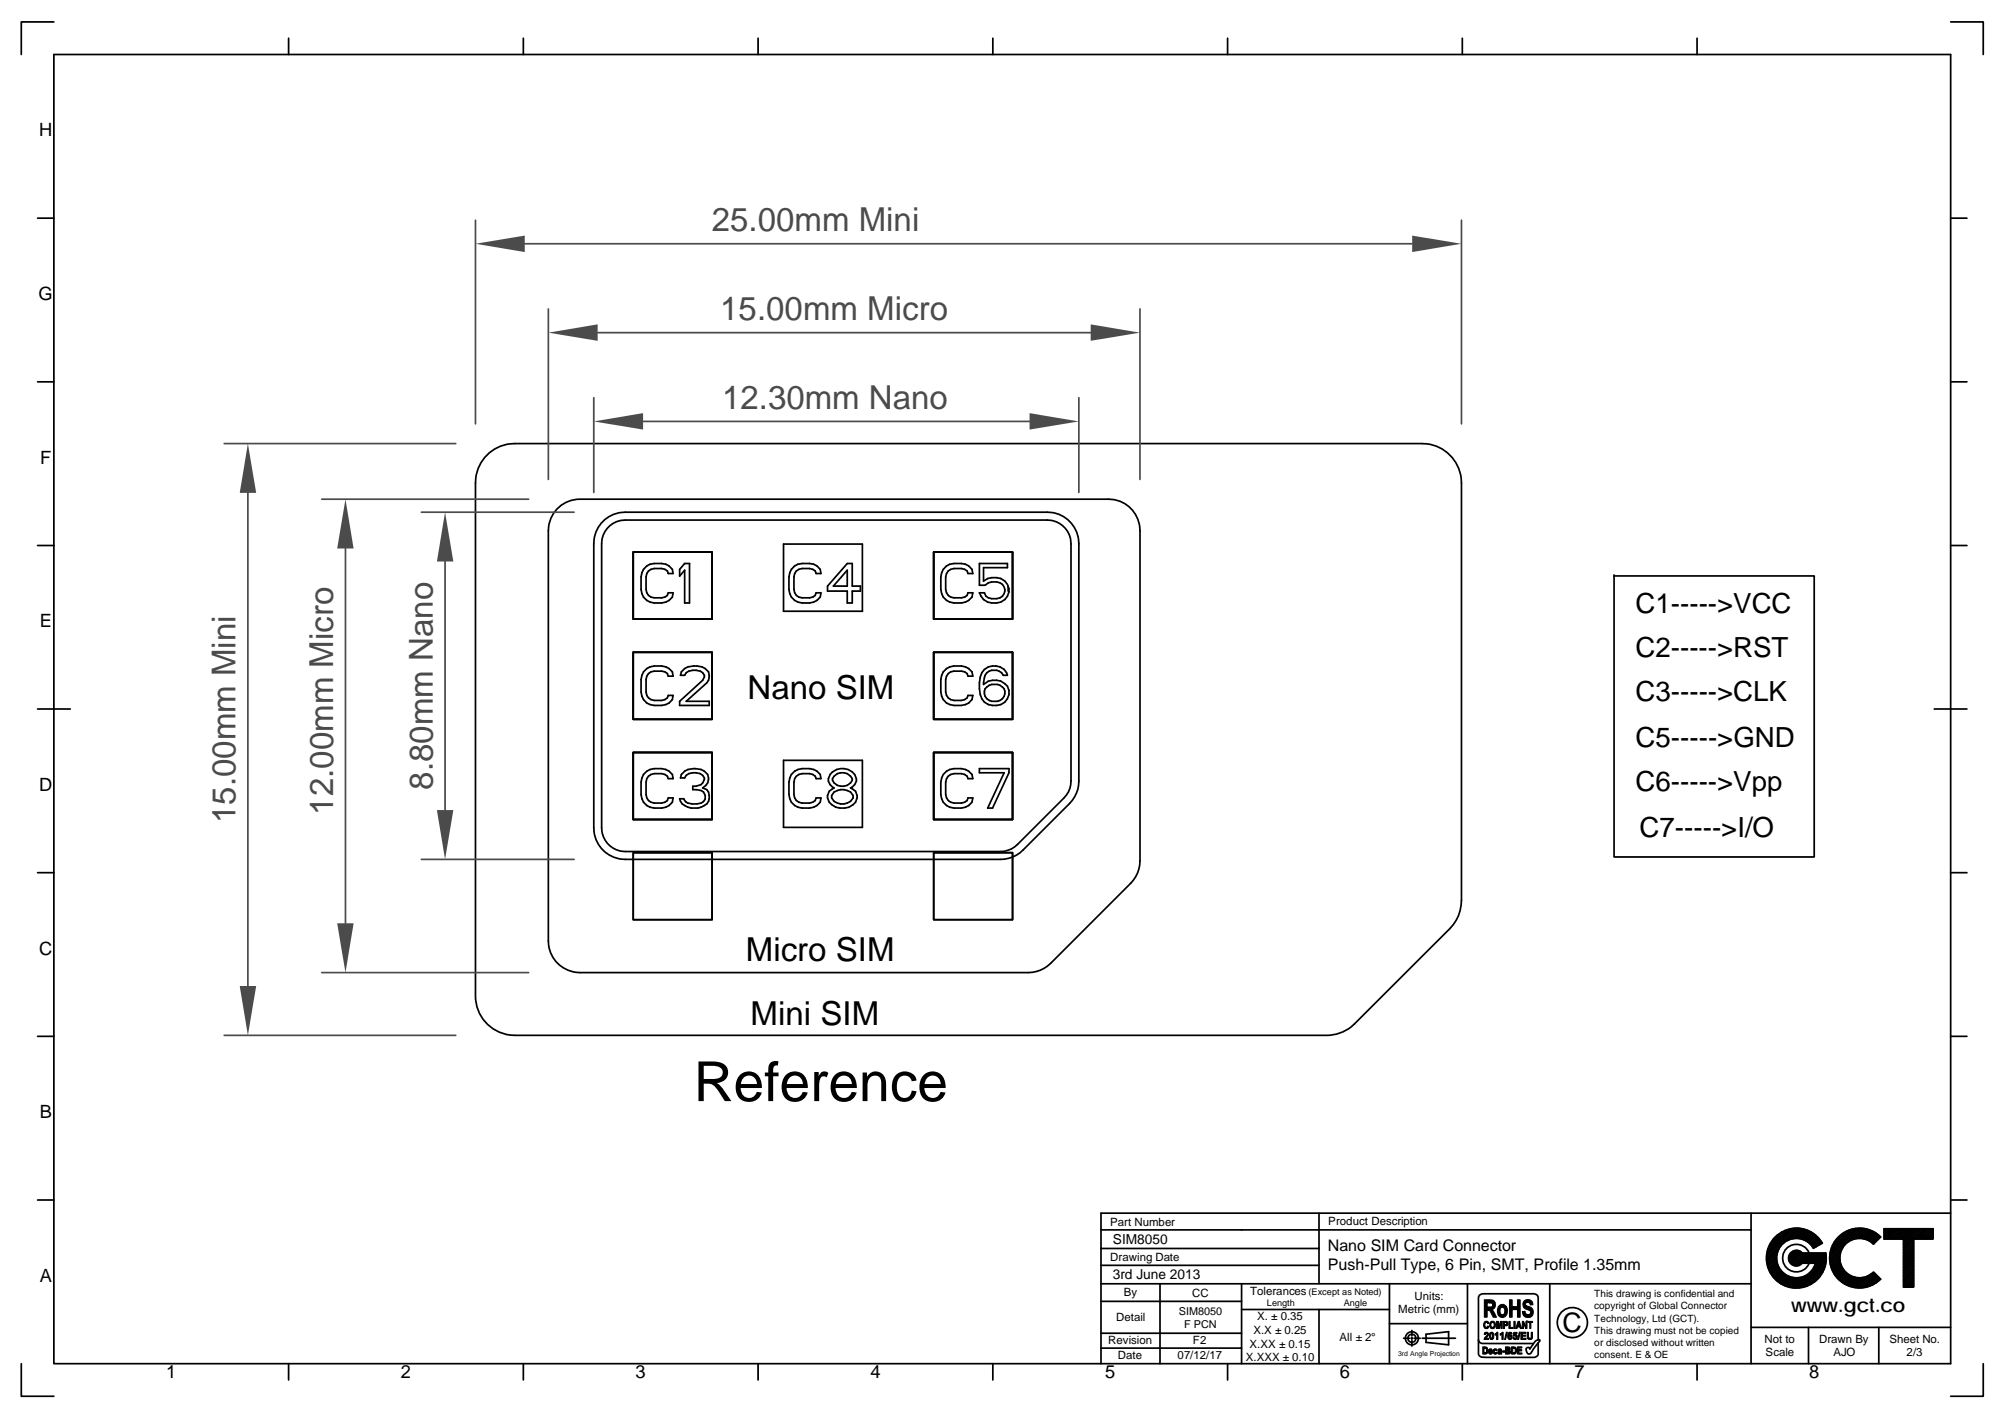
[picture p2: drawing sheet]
<svg xmlns="http://www.w3.org/2000/svg" width="297mm" height="210mm" viewBox="0 0 297 210" stroke-linecap="round" stroke-linejoin="round" font-family="sans-serif">
<g fill="none" stroke="#000" stroke-width=".25">
<path d="M72.5 67.1a5.8 5.8 0 0 1 3.8-1.4h134.4a5.8 5.8 0 0 1 5.8 5.8v61.9a5.9 5.9 0 0 1-1.7 4.1l-14.1 14.1a5.9 5.9 0 0 1-4.1 1.7h-120.3a5.8 5.8 0 0 1-5.9-5.8v-76a5.8 5.8 0 0 1 2.1-4.4zM82.6 75.3a4.7 4.7 0 0 1 3.3-1.4h78.3a4.7 4.7 0 0 1 4.7 4.7v48.9a4.7 4.7 0 0 1-1.4 3.3l-11.8 11.8a4.7 4.7 0 0 1-3.4 1.4h-66.4a4.7 4.7 0 0 1-4.7-4.7v-60.7a4.7 4.7 0 0 1 1.4-3.3zM89.3 77.2a4.7 4.7 0 0 1 3.3-1.4h62.6a4.7 4.7 0 0 1 4.6 4.7v35.2a4.7 4.7 0 0 1-1.3 3.3l-6.9 6.9a4.6 4.6 0 0 1-3.3 1.4h-55.7a4.7 4.7 0 0 1-4.6-4.7v-42.1a4.7 4.7 0 0 1 1.3-3.3zM89.9 78.3a3.5 3.5 0 0 1 2.7-1.3h62.6a3.5 3.5 0 0 1 3.5 3.5v35.2a3.4 3.4 0 0 1-1.1 2.5l-6.9 6.9a3.4 3.4 0 0 1-2.4 1h-55.7a3.5 3.5 0 0 1-3.5-3.5v-42.1a3.5 3.5 0 0 1 .8-2.2zM93.8 81.8h11.7v9.9h-11.7zM93.8 96.6h11.7v9.9h-11.7zM95.3 99.5a2.94 2.94 0 0 1 4.3 0l.1 .6h-.7l-.1-.4a2.53 2.53 0 0 0-2.8 0l-.3 .4-.1 .5v1.9a1.27 1.27 0 0 0 1.2 1.2h1.1l.5-.1 .4-.3 .1-.3h.7a1.62 1.62 0 0 1-1.7 1.5 2.44 2.44 0 0 1-2.9-1.4 5.1 5.1 0 0 1 .2-3.6zM95.8 83.8a3.6 3.6 0 0 1 3.3 0l.5 .5 .1 .6h-.7l-.1-.4a2.53 2.53 0 0 0-2.8 0l-.3 .4-.1 .5v1.9a1.23 1.23 0 0 0 1.2 1.2l1.6-.1 .4-.2 .1-.4h.7l-.1 .6a2.94 2.94 0 0 1-4.3 0 4.9 4.9 0 0 1 0-4.1zM100.9 99.5a2.34 2.34 0 0 1 2.4-.9 1.71 1.71 0 0 1 1.8 1.4l-.1 .7-.3 .4-3 2.8h3.4v.6h-4.4v-.6l3.4-3.2 .3-.4v-.3a1.5 1.5 0 0 0-1.8-.7l-.6 .1-.3 .2-.3 .4h-.6zM101.4 83.4h.8v5.9h-.8v-4.9l-.7 .9v-1zM116.1 80.6h11.7v9.9h-11.7zM117.7 83.8a3.6 3.6 0 0 1 3.3 0l.5 .5 .1 .6h-.7l-.1-.4a2.53 2.53 0 0 0-2.8 0l-.3 .4-.1 .5v1.9a1.23 1.23 0 0 0 1.2 1.2l1.6-.1 .4-.2 .1-.4h.7l-.1 .6a2.94 2.94 0 0 1-4.3 0 4.9 4.9 0 0 1 0-4.1z"/>
<path d="M125.5 83.4h.8v3.4h1.2v.7h-1.2v1.8h-.8v-1.8h-2.9v-.7zM125.5 84.4v2.4h-2zM138.3 96.6h11.7v9.9h-11.7zM138.3 81.8h11.7v9.9h-11.7zM139.7 99.5a2.92 2.92 0 0 1 4.3 0l.1 .6h-.7l-.1-.4a2.53 2.53 0 0 0-2.8 0l-.3 .4-.1 .5v1.9a1.31 1.31 0 0 0 1.2 1.2h1.1l.5-.1 .4-.3 .1-.3h.7a1.65 1.65 0 0 1-1.7 1.5 2.44 2.44 0 0 1-2.9-1.4 5.1 5.1 0 0 1 .2-3.6zM140.2 83.8a3.6 3.6 0 0 1 3.3 0l.5 .5 .1 .6h-.7l-.1-.4a2.53 2.53 0 0 0-2.8 0l-.3 .4-.1 .5v1.9a1.27 1.27 0 0 0 1.2 1.2l1.6-.1 .4-.2 .1-.4h.7a1.7 1.7 0 0 1-1.7 1.5 2.42 2.42 0 0 1-2.9-1.4 5.1 5.1 0 0 1 .2-3.6zM145.1 83.4h4.1v.7h-3.5v1.9a2.45 2.45 0 0 1 3.5 .5 1.87 1.87 0 0 1-1.5 2.8 2.18 2.18 0 0 1-2.6-1.5h.7a1.42 1.42 0 0 0 1.9 .9 1.24 1.24 0 0 0 1.2-1.3 1.24 1.24 0 0 0-1.2-1.2h-.8l-.5 .1-.5 .4h-.8zM145.8 99.1a2.2 2.2 0 0 1 3.3 .5l.1 .4h-.6a1.51 1.51 0 0 0-1.5-.8 1.51 1.51 0 0 0-1.3 1.2l-.1 1a2.46 2.46 0 0 1 3.5 .2 1.98 1.98 0 0 1-.1 2.1 1.98 1.98 0 0 1-2.1 .8 1.92 1.92 0 0 1-1.8-1.6 5.4 5.4 0 0 1 .3-3.3zM149.4 86.8v.7M93.8 111.4h11.7v10h-11.7zM95.8 114.2a3.1 3.1 0 0 1 3.8 .5l.1 .6h-.7l-.1-.4a2.17 2.17 0 0 0-3.1 .4l-.1 .5v1.9a1.27 1.27 0 0 0 1.2 1.2h1.1l.5-.1 .4-.3 .1-.3h.7l-.1 .6a2.94 2.94 0 0 1-4.3 0 4.9 4.9 0 0 1 0-4.1zM101.4 114.2a2.74 2.74 0 0 1 3.4 .5 1.51 1.51 0 0 1-.7 2 1.33 1.33 0 0 1 .9 2 2.59 2.59 0 0 1-4.2 0l-.1-.4h.6a1.16 1.16 0 0 0 1.2 .7 1.75 1.75 0 0 0 1.9-.5 1.03 1.03 0 0 0-.5-1.4l-1.3-.2v-.5a1.36 1.36 0 0 0 1.8-1 1.1 1.1 0 0 0-1.3-1 1.47 1.47 0 0 0-1.7 .8h-.6l.1-.5z"/>
<path d="M116.1 112.6h11.7v9.9h-11.7zM117.7 114.2a3.1 3.1 0 0 1 3.8 .5l.1 .6h-.7l-.1-.4a2.17 2.17 0 0 0-3.1 .4l-.1 .5v1.9a1.27 1.27 0 0 0 1.2 1.2h1.1l.5-.1 .4-.3 .1-.3h.7l-.1 .6a2.94 2.94 0 0 1-4.3 0 4.9 4.9 0 0 1 0-4.1zM123.3 114.3a2.25 2.25 0 0 1 3.6 1 1.4 1.4 0 0 1-.9 1.4 1.39 1.39 0 0 1 1 1.1 1.39 1.39 0 0 1-.6 1.4 2.59 2.59 0 0 1-3.5-.4 1.36 1.36 0 0 1 .7-2.1 1.32 1.32 0 0 1-.9-1.1 1.32 1.32 0 0 1 .6-1.3zM123.6 117.3a1.97 1.97 0 0 1 2.8 .5 1.3 1.3 0 0 1-1.4 1.2 1.79 1.79 0 0 1-1.8-.8v-.4zM123.6 114.9a1.67 1.67 0 0 1 2.7 .4 1.51 1.51 0 0 1-2.2 1l-.5-.4-.3-.3v-.3zM138.3 111.4h11.7v10h-11.7zM139.7 114.7a2.92 2.92 0 0 1 4.3 0l.1 .6h-.7l-.1-.4a2.17 2.17 0 0 0-3.1 .4l-.1 .5v1.9a1.31 1.31 0 0 0 1.2 1.2h1.1l.5-.1 .4-.3 .1-.3h.7a1.7 1.7 0 0 1-1.7 1.5 2.42 2.42 0 0 1-2.9-1.4 5.1 5.1 0 0 1 .2-3.6zM145.1 113.8h4.4v.6l-2.5 5.3h-.7l2.5-5.3h-3.7zM145.9 102a1.67 1.67 0 0 1 3 .3 1.31 1.31 0 0 1-1.1 1.6 1.51 1.51 0 0 1-2-1.2zM93.8 126.3h11.7v9.9h-11.7zM138.3 126.3h11.7v9.9h-11.7z"/>
</g>
<path d="M33.2 65.7h34.3M36.7 73v73M33.2 153.3h34.3" fill="none" stroke="#4b4b4b" stroke-width=".25"/>
<g fill="#4b4b4b">
<path d="M35.5 146h2.5l-1.3 7.3z"/>
<path d="M36.7 65.7l1.3 7.3h-2.5z"/>
</g>
<path d="M70.4 32.6v30.2M77.7 36.1h131.5M216.5 32.6v30.2" fill="none" stroke="#4b4b4b" stroke-width=".25"/>
<g fill="#4b4b4b">
<path d="M70.4 36.1l7.3-1.2v2.4z"/>
<path d="M209.2 34.9l7.3 1.2-7.3 1.2z"/>
</g>
<path d="M47.7 73.9h30.6M51.2 81.2v55.5M47.7 144h30.6" fill="none" stroke="#4b4b4b" stroke-width=".25"/>
<g fill="#4b4b4b">
<path d="M50 136.7h2.4l-1.2 7.3z"/>
<path d="M51.2 73.9l1.2 7.3h-2.4z"/>
</g>
<path d="M81.2 45.7v25.3M88.5 49.3h73.1M168.9 45.7v25.3" fill="none" stroke="#4b4b4b" stroke-width=".25"/>
<g fill="#4b4b4b">
<path d="M81.2 49.3l7.3-1.3v2.5z"/>
<path d="M161.6 48l7.3 1.3-7.3 1.2z"/>
</g>
<path d="M62.4 75.8h22.6M65.9 83.1v36.9M62.4 127.3h22.6" fill="none" stroke="#4b4b4b" stroke-width=".25"/>
<g fill="#4b4b4b">
<path d="M65.9 75.8l1.3 7.3h-2.5z"/>
<path d="M64.7 120h2.5l-1.3 7.3z"/>
</g>
<path d="M88 58.9v14M159.8 58.9v14M95.3 62.4h57.2" fill="none" stroke="#4b4b4b" stroke-width=".25"/>
<g fill="#4b4b4b">
<path d="M88 62.4l7.3-1.2v2.4z"/>
<path d="M152.5 61.2l7.3 1.2-7.3 1.2z"/>
</g>
<g fill="none" stroke="#000" stroke-width=".25">
<path d="M8 3.2h-4.8v4.9M8 8.1h281v193.8h-281zM42.8 5.7v2.4M77.5 5.7v2.4M112.3 5.7v2.4M147.1 5.7v2.4M181.9 5.7v2.4M216.6 5.7v2.4M251.4 5.7v2.4M289 3.2h4.8v4.9M5.6 32.3h2.4M289 32.3h2.4"/>
<path d="M5.6 56.5h2.4M289 56.5h2.4M5.6 80.8h2.4M239.1 85.3h29.7v41.6h-29.7zM239.1 85.3h.1M289 80.8h2.4M5.6 105h4.8M286.6 105h4.8M5.6 129.2h2.4M289 129.2h2.4M5.6 153.5h2.4M289 153.5h2.4"/>
<path d="M5.6 177.7h2.4M195.4 179.6v10.5M259.4 179.6v22.3M289 179.6h-125.9v22.3M289 177.7h2.4M163.1 182.1h96.3M163.1 190.1h96.3M163.1 192.7h20.8M163.1 197.4h20.8M163.1 187.4h32.3M163.1 184.9h32.3M163.1 199.6h20.8"/>
<path d="M171.9 190.1v11.8M183.9 190.1v11.8M183.9 193.9h21.9M195.4 193.9v8M205.8 196h11.6M205.8 190.1v11.8M207.9 198.2h.9M209 198.2h.3M209.2 197v.8M209.2 198v.3M209.2 198.5v.8M209.5 198.2h.9"/>
<path d="M210.7 198.2h4.9M211.3 197.6l3.3-.4v1.9l-3.3-.3zM217.4 190.1v11.8M219 198.4a.69 .69 0 0 0 1 .6h7.2M226.1 199.7l.4-.2 .2 .3 .1-.3a1.9 1.9 0 0 1 1.1-1.1h.1l.1 .2-1.2 1.6a.38 .38 0 0 1-.6 .2l-.2-.4zM227.9 198.4v-5.2a1.98 1.98 0 0 0-.3-1.5 6 6 0 0 0-2.3-.1h-4.6a1.77 1.77 0 0 0-1.6 .3l-.1 8.5a.68 .68 0 0 0 .9 .6h7.5l.3-.1 .2-.3v-1.8M229.6 190.1v11.8M259.4 196.6h29.6M263.2 186.4l-1.3 1.3M263.2 186.2l-1.3 1.3M263.2 186.6l-1.2 1.2M263.2 185.9l-1.4 1.4"/>
<path d="M263.2 186.8l-1.2 1.2M263.3 185.6l-1.5 1.5M263.3 187l-1.2 1.2M263.3 187.2l-1.1 1.1M263.4 185.3l-1.7 1.7M263.4 182.8l-.7 .8M263.4 187.3l-1.1 1.2M263.5 187.5l-1.2 1.1M263.5 187.6l-1.1 1.2M263.6 184.9l-1.9 1.8M263.6 187.8l-1.1 1.1M263.7 187.9l-1.1 1.1"/>
<path d="M263.8 188.1l-1.1 1M263.9 188.2l-1.1 1.1M264 188.3l-1.1 1.1M264 182.4l-1.8 1.8M264.1 188.4l-1 1.1M264.2 188.5l-1 1.1M264.4 188.6l-1.1 1.1M264.5 182.2l-2.5 2.4M264.5 188.7l-1.1 1.1M264.6 188.8l-1.1 1.1M264.8 188.9l-1.1 1.1M264.8 182.1l-2.9 2.9"/>
<path d="M264.9 189l-1.1 1.1M265.1 189l-1.2 1.2M265.1 182l-3.3 3.3M265.3 189.1l-1.2 1.1M265.4 181.9l-3.6 3.7M265.4 189.1l-1.2 1.2M265.6 189.2l-1.2 1.2M265.7 181.9l-4 4M265.7 185.2l-.7 .7M265.8 189.2l-1.2 1.2M265.9 181.9l-4.2 4.2M266 189.2l-1.3 1.3"/>
<path d="M266 185.2l-1 1M266.1 181.9l-4.4 4.4M266.3 189.2l-1.4 1.4M266.3 185.2l-1.3 1.2M266.4 181.9l-4.7 4.6M266.4 185.2l-1.4 1.4M266.5 189.2l-1.4 1.4M266.6 181.9l-1.9 1.8M266.6 185.3l-1.5 1.5M266.8 185.3l-1.6 1.6M266.8 189.2l-1.5 1.5M266.8 181.9l-1.6 1.6"/>
<path d="M266.9 185.4l-1.6 1.7M267 182l-1.5 1.5M267 185.5l-1.6 1.7M267.1 189.1l-1.6 1.6M267.2 182l-1.5 1.4M267.2 185.6l-1.7 1.7M267.3 182l-1.3 1.4M267.4 185.6l-1.8 1.8M267.5 188.9l-1.8 1.8M267.5 182.1l-1.3 1.3M267.7 182.1l-1.3 1.3M267.7 185.6l-1.9 1.8"/>
<path d="M267.8 182.2l-1.2 1.2M267.9 185.6l-1.9 1.9M267.9 196.6v5.3M268 182.3l-1.2 1.2M268 185.6a2.04 2.04 0 0 0-3.1-.9 2.04 2.04 0 0 0 0 3.2 2.04 2.04 0 0 0 3.1-.8M268.1 185.6l-1.9 1.9M268.1 182.4l-1.1 1.1M268.3 182.4l-1.1 1.2M268.4 185.6l-1.9 1.8M268.4 182.5l-1.1 1.1M268.6 185.6l-1.5 1.5M268.6 182.6l-1.1 1.1"/>
<path d="M268.7 184.8l1.3-.7a4.4 4.4 0 0 0-7.4-.5 4.4 4.4 0 0 0 2.4 6.9 4.4 4.4 0 0 0 5.5-4.9h-3.5a1.15 1.15 0 0 0-1.7-.1 1.15 1.15 0 0 0 0 1.6 1.15 1.15 0 0 0 1.7 0h2a2.93 2.93 0 0 1-4.3 1.8 2.93 2.93 0 0 1-.6-4.6 2.93 2.93 0 0 1 4.6 .6M268.7 182.7l-1.1 1.1M268.8 185.6l-1.5 1.5M268.8 182.8l-1 1.1M269 182.9l-1.1 1.1M269 185.6l-1.5 1.5M269.1 183l-1.1 1.1M269.2 183.1l-1.1 1.1M269.2 185.6l-1.5 1.5M269.3 183.2l-1.1 1.1M269.4 183.3l-1 1.1M269.5 185.6l-1.5 1.5"/>
<path d="M269.5 183.5l-1 1M269.6 183.6l-1.1 1.1M269.7 189l-.9 .9M269.7 185.6l-1.5 1.5M269.7 183.7l-1.1 1.1M269.8 183.8l-.8 .8M269.9 184l-.3 .3M269.9 185.6l-1.5 1.5M270.1 188.3l-1.9 1.9M270.2 185.6l-1.6 1.5M270.3 187.9l-2.5 2.5M270.4 185.6l-1.5 1.5"/>
<path d="M270.4 187.6l-3 2.9M270.4 187.3l-3.3 3.3M270.5 185.6l-1.6 1.7M270.5 187l-3.7 3.7M270.5 185.9l-1.8 1.7M270.5 186.7l-3.9 4M270.6 186.3l-4.5 4.4M270.6 186l-4.7 4.7M270.6 186.5l-4.3 4.2M272.2 183.3a4.4 4.4 0 0 1 6.4-.1l-1 1a2.92 2.92 0 0 0-4.2 0 2.92 2.92 0 0 0 0 4.2 2.92 2.92 0 0 0 4.2 0l1 1a4.4 4.4 0 0 1-6.2 .1 4.4 4.4 0 0 1-.2-6.2zM272.6 186.1l-1.4 1.3M272.6 186.3l-1.3 1.3"/>
<path d="M272.6 186.5l-1.3 1.3M272.6 186.7l-1.2 1.2M272.6 185.8l-1.4 1.4M272.6 186.9l-1.2 1.2M272.7 185.5l-1.6 1.6M272.7 187.1l-1.2 1.1M272.7 187.3l-1.1 1.1M272.8 185.2l-1.7 1.7M272.8 187.4l-1.1 1.1M272.9 187.6l-1.1 1.1M272.9 187.7l-1.1 1.1M273 187.9l-1.1 1"/>
<path d="M273 184.7l-1.9 2M273.1 188l-1 1.1M273.2 182.5l-1.5 1.5M273.2 188.1l-1.1 1.1M273.3 188.3l-1.1 1M273.4 188.4l-1 1M273.5 188.5l-1 1M273.6 182.3l-2.1 2.2M273.7 188.6l-1.1 1M273.8 188.7l-1.1 1M273.9 188.8l-1 1.1M274 182.1l-2.7 2.7"/>
<path d="M274.1 188.9l-1.1 1M274.2 188.9l-1.1 1.1M274.4 182l-3.2 3.2M274.4 189l-1.1 1.1M274.6 189.1l-1.2 1.1M274.6 182l-3.5 3.5M274.7 189.1l-1.1 1.2M274.9 189.2l-1.2 1.1M274.9 181.9l-3.8 3.8M275.1 189.2l-1.2 1.2M275.2 181.9l-4.1 4.1M275.3 189.2l-1.3 1.3"/>
<path d="M275.4 181.9l-4.3 4.3M275.5 189.2l-1.3 1.3M275.6 181.9l-4.5 4.5M275.8 189.2l-1.4 1.4M275.8 181.9l-1.9 2M276 189.2l-1.4 1.4M276.1 181.9l-1.7 1.7M276.2 181.9l-1.5 1.6M276.3 189.1l-1.5 1.6M276.4 182l-1.4 1.4M276.6 182l-1.3 1.4M276.7 189l-1.7 1.7"/>
<path d="M276.8 182.1l-1.3 1.3M277 182.1l-1.3 1.3M277.1 182.2l-1.2 1.2M277.2 188.7l-2 2M277.3 182.3l-1.2 1.1M277.4 182.3l-1.1 1.2M277.6 182.4l-1.1 1.1M277.6 188.5l-2.2 2.2M277.7 182.5l-1.1 1.1M277.7 188.6l-2.1 2.1M277.9 188.7l-2.1 2M277.9 182.6l-1.1 1.1"/>
<path d="M278 188.8l-1.9 1.9M278 182.7l-1.1 1.1M278.1 188.9l-1.7 1.7M278.1 182.8l-1 1M278.2 189l-1.6 1.6M278.3 182.9l-1.1 1M278.3 189.1l-1.3 1.4M278.3 196.6v5.3M278.4 183l-1.1 1M278.4 189.2l-1 1.1M278.5 183.1l-1 1M278.5 189.4l-.6 .6"/>
<path d="M279.1 182h7.3v1.5h-2.9v7.1h-1.5v-7.1h-2.9zM279.2 182h-.1M279.4 182l-.3 .2M279.6 182l-.5 .4M279.8 182l-.7 .7M280.1 182l-1 .9M280.3 182l-1.2 1.1M280.5 182l-1.4 1.4M280.7 182l-1.5 1.5M281 182l-1.5 1.5M281.2 182l-1.5 1.5M281.4 182l-1.5 1.5"/>
<path d="M281.6 182l-1.5 1.5M281.9 182l-1.5 1.5M282.1 182l-1.5 1.5M282.3 182l-1.5 1.5M282.6 182l-1.6 1.5M282.8 182l-1.5 1.5M283 182l-1.5 1.5M283.2 182l-1.5 1.5M283.4 182l-1.5 1.5M283.5 190.5l-.1 .1M283.5 183.5l-1.5 1.5M283.5 183.7l-1.5 1.5"/>
<path d="M283.5 190.3l-.3 .3M283.5 190l-.5 .6M283.5 189.8l-.8 .8M283.5 189.6l-1 1M283.5 189.1l-1.5 1.5M283.5 189.4l-1.2 1.2M283.5 183.9l-1.5 1.5M283.5 184.2l-1.5 1.5M283.5 184.4l-1.5 1.5M283.5 184.6l-1.5 1.5M283.5 184.8l-1.5 1.5M283.5 185.1l-1.5 1.5"/>
<path d="M283.5 185.3l-1.5 1.5M283.5 185.5l-1.5 1.5M283.5 185.7l-1.5 1.5M283.5 186l-1.5 1.5M283.5 186.2l-1.5 1.5M283.5 186.4l-1.5 1.5M283.5 186.7l-1.5 1.5M283.5 186.9l-1.5 1.5M283.5 187.1l-1.5 1.5M283.5 187.3l-1.5 1.5M283.5 187.5l-1.5 1.5M283.5 187.8l-1.5 1.5"/>
<path d="M283.5 188l-1.5 1.5M283.5 188.2l-1.5 1.5M283.5 188.5l-1.5 1.5M283.5 188.7l-1.5 1.5M283.5 188.9l-1.5 1.5M283.7 182l-1.7 1.6M283.9 182l-1.9 1.9M284.1 182l-2.1 2.1M284.4 182l-2.4 2.3M284.6 182l-2.6 2.5M284.8 182l-2.8 2.8M285 182l-1.5 1.5"/>
<path d="M285.3 182l-1.6 1.5M285.5 182l-1.5 1.5M285.7 182l-1.5 1.5M285.9 182l-1.5 1.5M286.2 182l-1.6 1.5M286.4 182.4l-1.1 1.1M286.4 182.2l-1.3 1.3M286.4 182.9l-.6 .6M286.4 183.3l-.2 .2M286.4 182l-1.5 1.5M286.4 183.1l-.4 .4M286.4 182.6l-.8 .9"/>
<path d="M3.2 201.9v4.9h4.8M42.8 201.9v2.5M77.5 201.9v2.5M112.3 201.9v2.5M147.1 201.9v2.5M181.9 201.9v2.5M216.6 201.9v2.5M251.4 201.9v2.5M293.8 201.9v4.9h-4.8"/>
<circle cx="209.2" cy="198.2" r=".6"/>
<circle cx="209.2" cy="198.2" r=".97"/>
<circle cx="232.9" cy="195.9" r="2.23"/>
</g>
<g fill="#000" stroke="#000" stroke-width=".15">
<path d="M219.9 197.4h.3l-.1 .2h-.2z" fill-rule="evenodd"/>
<path d="M219.7 199.4l.5 .1 .1 .1h-.4v.7l.4 .1-.1 .1h-.5z" fill-rule="evenodd"/>
<path d="M220 195.7h.3l.2 .1-.4 .1-.1 .2 .1 .4 .4 .1-.2 .2-.3-.1-.2-.3v-.4z" fill-rule="evenodd"/>
<path d="M220 197.4a.35 .35 0 0 1 .5 0 .35 .35 0 0 1-.1 .5l-.2 .3h.3v.2h-.6l.1-.4a.44 .44 0 0 0 .3-.6h-.4z" fill-rule="evenodd"/>
<path d="M219.9 199.6h.4l.1 .1-.1 .7-.4-.1h.2a.43 .43 0 0 0 0-.6z" fill-rule="evenodd"/>
<path d="M220.2 196.6l.2-.3 .2 .1-.1 .2z" fill-rule="evenodd"/>
<path d="M220.2 195.8h.3l.1 .2h-.2z" fill-rule="evenodd"/>
<path d="M220.6 199.9h.2l-.1 .2h.4v.1h-.4l.1 .2h.3l-.1 .1h-.3l-.1-.1z" fill-rule="evenodd"/>
<path d="M219.9 192.5h.9a.65 .65 0 0 1 .7 .4h-1.2v.7h1.1l-.3 .4h-.8v1.1h-.4z" fill-rule="evenodd"/>
<path d="M220.7 195.9l.4-.1a.38 .38 0 0 0-.2 .4 .38 .38 0 0 0 .2 .4h.3l-.2 .2-.3-.1-.2-.4z" fill-rule="evenodd"/>
<path d="M220.6 199.8h.4l.1 .3h-.4h.2v-.1l-.3-.1z" fill-rule="evenodd"/>
<path d="M220.8 197.4l.3-.1 .1 .1-.3 .1v.6l.3 .1-.1 .2-.3-.1-.1-.2v-.5z" fill-rule="evenodd"/>
<path d="M220.4 194h.7l.6 1.1h-.5l-.5-1z" fill-rule="evenodd"/>
<path d="M220.8 195.8a.5 .5 0 0 1 .7 0 .5 .5 0 0 1 0 .7l-.1 .1h-.3l.2-.2v-.4l-.1-.1z" fill-rule="evenodd"/>
<path d="M221 197.4l.3 .1-.1 .7h-.2l.1-.2v-.4z" fill-rule="evenodd"/>
<path d="M221.3 199.9h.2l-.1 .1v.3l.4 .1-.1 .1h-.3l-.1-.1z" fill-rule="evenodd"/>
<path d="M220.6 192.9h.9v.1l-.1 .6h-1.1h.5a.34 .34 0 0 0 .3-.3 .34 .34 0 0 0-.2-.4z" fill-rule="evenodd"/>
<path d="M221.5 197.5l.2 .1-.2 .1z" fill-rule="evenodd"/>
<path d="M221.3 199.8l.3-.1 .2 .3-.5-.1z" fill-rule="evenodd"/>
<path d="M221.5 197.5l.3-.2h.1v1.1h-.2v-.8z" fill-rule="evenodd"/>
<path d="M221.7 195.7h.3l-.2 .2v.8h-.1z" fill-rule="evenodd"/>
<path d="M222 195.7l.1 .7-.1 .3-.2-.8z" fill-rule="evenodd"/>
<path d="M222 199.8l.3-.1 .1 .2h-.3v.1l-.2-.1z" fill-rule="evenodd"/>
<path d="M222.2 197.5l.3 .1-.3 .1z" fill-rule="evenodd"/>
<path d="M222.2 199.9h.2l.1 .5h-.3l.1-.2-.3-.1 .3-.1z" fill-rule="evenodd"/>
<path d="M222.3 195.7h.2l-.1 .2-.2 .8h-.2z" fill-rule="evenodd"/>
<path d="M222.5 195.7v1h-.1v-.8z" fill-rule="evenodd"/>
<path d="M222 193.4a.67 .67 0 0 1 1.2 .1l-.6 .1a.61 .61 0 0 0-.4 .5 .61 .61 0 0 0 .4 .6h-.6l-.2-.7z" fill-rule="evenodd"/>
<path d="M222.2 197.5l.3-.2h.2v1.1h-.2v-.8z" fill-rule="evenodd"/>
<path d="M223.2 197.3h.1l-.2 1.1h-.2z" fill-rule="evenodd"/>
<path d="M222.7 195.7h.5l.2 .1h-.5v.4h.5l-.2 .1h-.3v.4h-.2z" fill-rule="evenodd"/>
<path d="M222.6 193.6l.6-.1a1 1 0 0 1-.7 1.6l-.5-.4h.6a.63 .63 0 0 0 .3-.6 .63 .63 0 0 0-.3-.5z" fill-rule="evenodd"/>
<path d="M223 195.8h.4v.4h-.5l.3-.1-.1-.2z" fill-rule="evenodd"/>
<path d="M223 199.4l.6 .1 .1 .1h-.5v.3h.5h-.1l.1 .2h-.5v.2h.6l-.2 .2h-.6z" fill-rule="evenodd"/>
<path d="M223.3 199.6h.4v.3h-.5l.3-.1v-.2z" fill-rule="evenodd"/>
<path d="M223.5 195.7h.2v.9h.5v.1h-.7z" fill-rule="evenodd"/>
<path d="M223.6 197.7h.3h-.3z" fill-rule="evenodd"/>
<path d="M223.5 197.4l.3-.1 .2 .1-.4 .1v.2l.4 .1-.4 .1v.2l.1 .1h-.3v-.1v-.5z" fill-rule="evenodd"/>
<path d="M223.7 197.8h.3a.34 .34 0 0 1 0 .4 .34 .34 0 0 1-.5 .1l-.1-.1h.4v-.1z" fill-rule="evenodd"/>
<path d="M223.7 197.4h.3v.1z" fill-rule="evenodd"/>
<path d="M223.6 192.5h.4v1l.8 .4h-.8v1.2h-.4z" fill-rule="evenodd"/>
<path d="M223.9 199.4l.5 .1 .2 .1h-.5v.7l.5 .1-.1 .1h-.6z" fill-rule="evenodd"/>
<path d="M224.3 195.7h.2v1h-.2z" fill-rule="evenodd"/>
<path d="M224.1 198.1l.6 .1-.4 .2z" fill-rule="evenodd"/>
<path d="M224.4 197.7h.2z" fill-rule="evenodd"/>
<path d="M224.2 199.6h.4l.1 .6-.1 .2-.5-.1h.3l.1-.2v-.4z" fill-rule="evenodd"/>
<path d="M224.5 197.8h.2v.4h-.2l.1-.1v-.2z" fill-rule="evenodd"/>
<path d="M224.3 197.3h.4v.2h-.3v.2l.3 .1-.5 .1z" fill-rule="evenodd"/>
<path d="M225.1 197.3h.1l-.2 1.1h-.2z" fill-rule="evenodd"/>
<path d="M224.9 195.7h.2l-.2 .6 .3 .2h-.4l-.1 .2h-.1z" fill-rule="evenodd"/>
<path d="M225.1 195.7l.3 1h-.2v-.2l-.3-.2h.2l-.1-.4z" fill-rule="evenodd"/>
<path d="M224.8 192.5h.4v2.6h-.4v-1.2l-.8-.4h.8z" fill-rule="evenodd"/>
<path d="M224.8 199.4h.7v.2h-.5v.3h.4v.2h-.4v.2h.5v.2h-.7z" fill-rule="evenodd"/>
<path d="M225.5 195.7h.2v1h-.2z" fill-rule="evenodd"/>
<path d="M225.7 195.7l.4 .7v.3l-.4-.7z" fill-rule="evenodd"/>
<path d="M225.5 194.2h.4l.1 .3 .4 .2h-.7z" fill-rule="evenodd"/>
<path d="M225.3 197.3h.8v.1h-.6v.3h.5v.2h-.5v.3h.6v.2h-.8z" fill-rule="evenodd"/>
<path d="M226.1 195.7v1h.1v-1z" fill-rule="evenodd"/>
<path d="M225.7 192.8a.79 .79 0 0 1 1.3 .1h-.7a.28 .28 0 0 0-.3 .3 .28 .28 0 0 0 .3 .2 .83 .83 0 0 1 .8 1.2 .83 .83 0 0 1-1.4 .2v-.1h.7a.36 .36 0 0 0 .4-.4 .36 .36 0 0 0-.5-.3l-.3-.2a.77 .77 0 0 1-.3-1z" fill-rule="evenodd"/>
<path d="M226.3 197.3h.1l.1 .8 .2 .1h-.4z" fill-rule="evenodd"/>
<path d="M226.3 192.9h.7l.1 .3h-.4l-.2-.3z" fill-rule="evenodd"/>
<path d="M226.8 197.3h.2v.8a.42 .42 0 0 1-.6 .2l-.1-.1 .5-.1z" fill-rule="evenodd"/>
<path d="M226.4 195.7h.7v.1h-.3v.9h-.2v-.9h-.2z" fill-rule="evenodd"/>
<path d="M220.9 200.3l.2 .1h-.3z" fill-rule="evenodd"/>
<path d="M221.7 200.2l.1 .1v.1h-.3z" fill-rule="evenodd"/>
<path d="M221.9 200.4l.4 .1h-.2z" fill-rule="evenodd"/>
<path d="M221.9 200.2h.4h-.2v.2h.4v.1l-.6-.1z" fill-rule="evenodd"/>
<path d="M222.6 200h.3v.2h-.3z" fill-rule="evenodd"/>
<path d="M223.4 200.1h.3l.1 .2h-.6h.4l-.1-.2z" fill-rule="evenodd"/>
</g>
<text font-size="8.2" x="102.8" y="163.1">Reference</text>
<g font-size="4.9" fill="#4b4b4b">
<text x="105.5" y="34.3">25.00mm Mini</text>
<text x="106.7" y="47.4">15.00mm Micro</text>
<text x="107" y="60.6">12.30mm Nano</text>
<text x="64.1" y="116.9" transform="rotate(-90 64.1 116.9)">8.80mm Nano</text>
<text x="34.9" y="121.9" transform="rotate(-90 34.9 121.9)">15.00mm Mini</text>
<text x="49.4" y="120.6" transform="rotate(-90 49.4 120.6)">12.00mm Micro</text>
</g>
<g font-size="4.9">
<text x="110.7" y="103.6">Nano SIM</text>
<text x="110.5" y="142.4">Micro SIM</text>
<text x="111.2" y="151.9">Mini SIM</text>
</g>
<g font-size="4.1">
<text x="242.3" y="90.7">C1-----&gt;VCC</text>
<text x="242.3" y="97.2">C2-----&gt;RST</text>
<text x="242.3" y="103.8">C3-----&gt;CLK</text>
<text x="242.3" y="110.6">C5-----&gt;GND</text>
<text x="242.3" y="117.1">C6-----&gt;Vpp</text>
<text x="242.9" y="123.9">C7-----&gt;I/O</text>
</g>
<text font-size="4" x="231.5" y="197.3">C</text>
<text font-size="2.9" x="265.4" y="194.2">www.gct.co</text>
<g font-size="2.7">
<text x="5.8" y="20.2">H</text>
<text x="5.7" y="44.4">G</text>
<text x="5.9" y="68.7">F</text>
<text x="5.9" y="92.9">E</text>
<text x="5.8" y="117.1">D</text>
<text x="5.8" y="141.4">C</text>
<text x="5.9" y="165.6">B</text>
<text x="5.9" y="189.8">A</text>
<text x="24.6" y="204.1">1</text>
<text x="59.4" y="204.1">2</text>
<text x="94.2" y="204.1">3</text>
<text x="128.9" y="204.1">4</text>
<text x="163.7" y="204.1">5</text>
<text x="198.5" y="204.1">6</text>
<text x="233.3" y="204.1">7</text>
<text x="268" y="204.1">8</text>
</g>
<g font-size="2.4">
<text x="196.7" y="185.2">Nano SIM Card Connector</text>
<text x="196.7" y="188.1">Push-Pull Type, 6 Pin, SMT, Profile 1.35mm</text>
</g>
<g font-size="2">
<text x="164.9" y="184.2">SIM8050</text>
<text x="164.9" y="189.5">3rd June 2013</text>
</g>
<g font-size="1.7">
<text x="164.5" y="181.6">Part Number</text>
<text x="196.8" y="181.4">Product Description</text>
<text x="164.5" y="186.7">Drawing Date</text>
<text x="166.5" y="191.8">By</text>
<text x="185.2" y="191.8">Tolerances</text>
<text x="165.4" y="195.7">Detail</text>
<text x="176.6" y="192">CC</text>
<text x="185.7" y="197.5">X.X ± 0.25</text>
<text x="186.2" y="195.5">X. ± 0.35</text>
<text x="207.2" y="194.4">Metric (mm)</text>
<text x="209.5" y="192.5">Units:</text>
<text x="164.2" y="199.1">Revision</text>
<text x="165.6" y="201.3">Date</text>
<text x="174.5" y="201.3">07/12/17</text>
<text x="176.7" y="199.1">F2</text>
<text x="184.6" y="201.6">X.XXX ± 0.10</text>
<text x="185.1" y="199.5">X.XX ± 0.15</text>
<text x="198.5" y="198.6">All ± 2°</text>
<text x="261.4" y="198.8">Not to</text>
<text x="261.6" y="200.8">Scale</text>
<text x="269.5" y="198.8">Drawn By</text>
<text x="271.6" y="200.8">AJO</text>
<text x="279.9" y="198.8">Sheet No.</text>
<text x="282.5" y="200.8">2/3</text>
</g>
<g font-size="1.6">
<text x="174.7" y="194.7">SIM8050</text>
<text x="175.5" y="196.6">F PCN</text>
</g>
<g font-size="1.5">
<text x="236.2" y="193.9">copyright of Global Connector</text>
<text x="236.2" y="192.1">This drawing is confidential and</text>
<text x="236.2" y="195.7">Technology, Ltd (GCT).</text>
<text x="236.2" y="197.5">This drawing must not be copied</text>
<text x="236.2" y="201">consent. E &amp; OE</text>
<text x="236.2" y="199.2">or disclosed without written</text>
</g>
<g font-size="1.4">
<text x="193.8" y="191.8">(Except as Noted)</text>
<text x="187.7" y="193.4">Length</text>
<text x="199.1" y="193.4">Angle</text>
</g>
<text font-size="1" x="207.1" y="200.8">3rd Angle Projection</text>
</svg>
